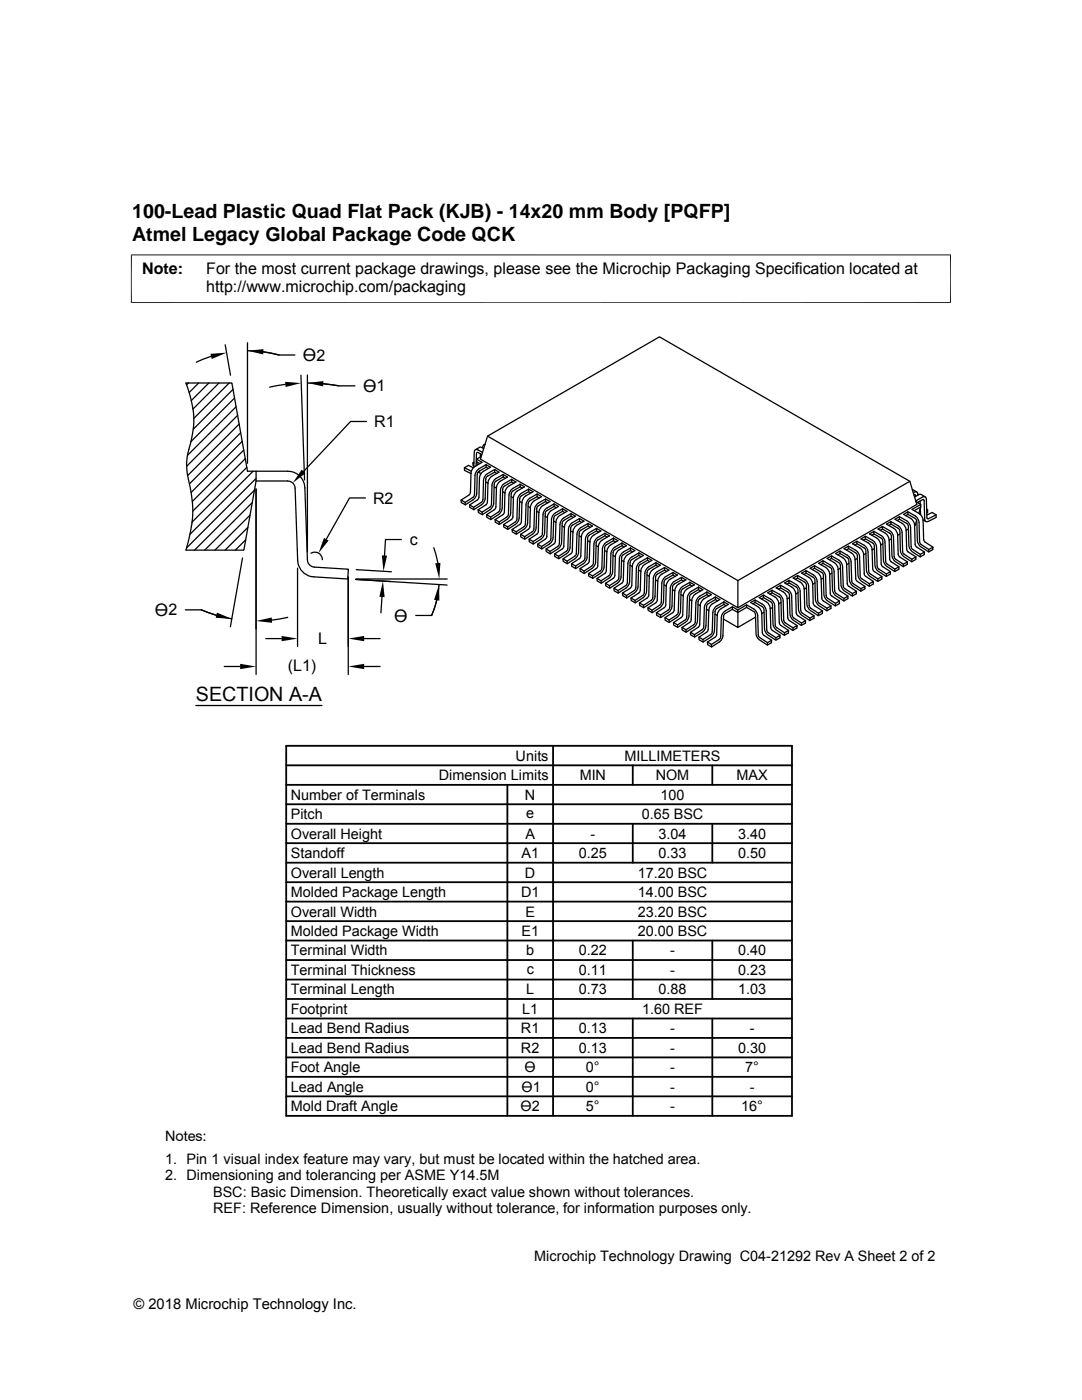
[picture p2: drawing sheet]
<svg xmlns="http://www.w3.org/2000/svg" width="216mm" height="279mm" viewBox="0 0 216 279" stroke-linecap="round" stroke-linejoin="round" font-family="sans-serif">
<g fill="none" stroke="#000" stroke-width=".25">
<path d="M37.1 76.4h9.2l3.1 17.6h1.7v2l-2.4 13.8h-11.6a23.9 23.9 0 0 0 .3-15.2 12.6 12.6 0 0 1 .7-6.3 17.8 17.8 0 0 0-1-11.9zM37.6 76.4l-.4 .4M39.6 76.4l-1.9 1.9M41.7 76.4l-3.5 3.5M42.1 71.1l-2.9 1.2M43.7 76.4l-5.2 5.2M44.9 68.8l1.1 6.1M45.7 76.4l-7 7.1M46.5 77.7l-7.9 8M46.8 79.4l-8.7 8.7M49.4 68.4v24.1M49.4 70l3.8 .3 2.5 .5"/>
<path d="M52.5 70.2l3.1 .6M55.7 70.8h3.1M56.9 76.7l-3.1 .6M60 74.9l.8 20.9M61.3 76.4l3.2 .2 3.1 .4M61.3 74.8v35.4M64.5 76.6l3.1 .4h3.2M47.1 81.2l-9.7 9.7M47.4 82.9l-10.2 10.2M47.7 84.6l-10.3 10.3M48 86.4l-10.2 10.2M48.3 88.1l-10.2 10.2"/>
<path d="M48.6 89.8l-10.2 10.3M48.9 91.5l-10.4 10.5M49.3 93.3l-11 10.9M50.5 94l-12.6 12.6M50.8 97.8l-12 12M51.1 95.5l-13.9 13.8M51.1 94h6.3a3.4 3.4 0 0 1 3.4 3.4l.5 14.3a1.48 1.48 0 0 0 1.4 1.5l6.8 .4-.1 1.9-6.8-.4a3.4 3.4 0 0 1-3.2-3.3l-.5-14.4a1.49 1.49 0 0 0-1.5-1.4h-6.3M51.1 97.6v37M72.9 99.4h-3.2l-4.6 8.2M73.1 84.1h-3.1l-9.4 10M92.7 93.3l1.3 .7M94.4 92.4l.2 .1"/>
<path d="M94.4 93.4l-.9-.5-.8 .4v.6l1.3 .6M94.6 92.2l-.2 .2v.5l.2 .1M95.1 91.6l1.1 .7-1.6 .9-.5 .8-.3 4.5-.2 .3-1.6 1 .8 .5 .1 .5M95.1 92.2l.6 .3M95.1 92.2l.2 .6M95.7 94l.2 .7M95.7 94.1l-.4 .2M95.9 90.6l-.1 .6M96 91.1l-.9 .5v.6M96.1 90.7l-.7-.4-.3 .1-.1 2.6M96.3 90.3l-1-.6h-.3l-.3 .3-.2 3.3M96.5 89.5l-.7-.3-.9 .5"/>
<path d="M96.8 88.7a.5 .5 0 0 0-.5 .7M96.8 88.6l-.2 .2M96.9 96.2l.5 .2M97 93.2l-1.5 .9-.2 .3-.2 4.1-.4 1-1.8 1.3-.9-.5v-.5M97 92.7v.5l.4 .3M97 92.7l.9 .5-1.6 1-.5 .7-.3 4.6-.2 .2-1.6 1.1 .8 .4 .1 .5M97 92.7l-1.4 .9-.6 .5-.2 .8-.2 4-.2 .3-1.6 1.1M97.3 87l49.9 28.9v5.4l-51.3-29.7zM97.3 87l34.3-19.8 49.9 28.9 1.4 4.6-35.7 20.6M98.6 97.2l.5 .2M98.7 94.2l-1.4 .8-.3 .4-.2 4.2-.4 .8-1.8 1.3-.9-.4v-.5M98.7 93.7v.5l.4 .3"/>
<path d="M98.7 93.7l-1.4 .8a1.87 1.87 0 0 0-.8 1.4l-.1 3.9-.3 .4-1.6 1M98.7 93.7l.9 .5-1.6 .9-.5 .8-.3 4.6-1.8 1.2 .8 .5v.5M100.3 98.1l.5 .3M100.4 94.7v.5l.4 .3M100.4 94.7l.9 .5-1.6 .9-.5 .8-.3 4.5-.2 .3-1.6 1 .8 .5v.5M100.4 94.7l-1.4 .8-.6 .6-.2 .7-.2 4-.2 .4-1.6 1M100.4 95.2l-1.5 .9-.2 .3-.2 4-.4 1-1.9 1.3-.8-.4v-.6M102 99.1l.4 .3M102.1 95.7v.5l.4 .2M102.1 95.7l-1.5 .8-.5 .6-.2 .7-.2 4-.1 .3-1.7 1.1M102.1 95.7l.9 .5-1.6 .9-.6 .9-.2 4.3-.3 .4-1.5 1 .8 .5v.5M102.1 96.2l-1.5 .8-.2 .3-.2 4.1-.4 1-1.9 1.3-.8-.5v-.5"/>
<path d="M103.8 96.6v.6l.4 .2M103.8 96.6l.9 .6-1.5 .8a1.87 1.87 0 0 0-.8 1.3l-.1 4-.2 .4-1.6 1 .8 .5v.4M103.8 96.6l-1.5 .9-.5 .5-.2 .8-.1 3.9-.4 .5-1.5 1M103.8 97.2l-1.5 .8-.2 .3-.2 4.1-.4 .9-1.9 1.4-.8-.5v-.5M105.5 97.6v.5l.4 .3M105.5 97.6l-1.5 .8-.5 .6-.2 .8-.2 4-.2 .3-1.6 1.1M105.5 97.6l.9 .5-1.6 1-.5 .7-.3 4.5-.2 .3-1.6 1.1 .8 .4v.5M105.5 98.1l-1.5 .9-.2 .3-.2 4.1-.4 .9-1.9 1.3-.8-.4v-.5M107.2 99.1l-1.5 .8-.2 .4-.2 4-.4 1-1.9 1.3-.8-.4v-.5M107.2 98.6v.5l.4 .3M107.2 98.6l.9 .5-1.6 .9-.5 .8-.3 4.5-1.8 1.3 .8 .5v.5M107.2 98.6l-1.5 .8-.5 .6-.2 .6-.2 4.2-.2 .3-1.6 1"/>
<path d="M108.9 99.6v.5l.4 .3M108.9 99.6l-1.6 .9-.4 .5-.2 .7-.2 4.1-1.8 1.3M108.9 99.6l.8 .5-1.5 .9-.5 .7-.3 4.6-1.8 1.3 .8 .5v.5M181.5 96.1l-34.3 19.8M182 97.7l.9 .5M182.2 98.3l.6-.2 .3 .4 .1 .3M182.4 98.7a.24 .24 0 0 1 .3 .1 .24 .24 0 0 1 0 .3M182.4 98.7h.1M182.7 100l1.5-.9 .5 .1 .1 .4 .2 3.8 .3 .1 1.5-.8M183.6 100v.6M184.6 99.2l-1-.6-1.1 .6M48.4 111.4l-2.4 13.7"/>
<path d="M49 107.7l-2.1 2.1M49.5 105.2l-4.6 4.6M49.9 102.8l-7 7M50.3 100.3l-9.4 9.5M59.4 113.4v15.6M62.1 110.4a1.49 1.49 0 0 1 2.2 1.3M69.5 115.2v19.4M71 115.6l18.2 1.2M71.1 113.7l7 .4M71.1 115.5h18.1M76.2 119.1l-.2 3.2M80.1 107.7h-3.2l-.2 3.1"/>
<path d="M86.6 109.3l.8 3.1M87.1 119.8l-1 3M87.6 116.6a18.6 18.6 0 0 1-1.5 6.2M103.7 100.1l.4 .3M105.4 101.1l.4 .2M107.1 102l.4 .3M108.8 103l.4 .3M108.9 100.1l-1.5 .9-.2 .2-.2 4.1-.4 1-1.9 1.3-.8-.5v-.5M110.5 104l.4 .3M110.6 101.1l-1.7 1.1-.2 4.1-.4 1-1.9 1.3-.8-.5v-.5M110.6 100.6v.5l.4 .2M110.6 100.6l.8 .5-1.5 .9-.6 .7-.2 4.6-.3 .3-1.5 1 .8 .5v.5"/>
<path d="M110.6 100.6l-1.5 .8-.5 .5-.2 .8-.2 4.1-1.8 1.3M112.2 105l.4 .2M112.2 101.5v.5l.5 .3M112.2 101.5l-1.4 .9-.5 .5-.3 .8-.1 4-.3 .4-1.5 1M112.2 101.5l.9 .5-1.6 1-.5 .7-.2 4.6-.2 .2-1.6 1.1 .8 .4v.5M112.2 102l-1.4 .9-.3 .3-.1 4.1-.4 1-1.9 1.3-.8-.5v-.5M113.9 106l.4 .2M113.9 102.5v.5l.5 .3M113.9 102.5l.9 .5-1.5 .9-.6 .8-.2 4.5-.3 .3-1.5 1.1 .8 .4v.5M113.9 102.5l-1.4 .8-.5 .6-.3 .8-.1 4-.2 .3-1.6 1M113.9 103l-1.4 .9-.3 .3-.1 4-.4 1-1.9 1.3-.8-.4v-.5M115.5 106.9l.5 .3"/>
<path d="M115.6 104l-1.4 .8-.3 .4-.2 4.2-.3 .8-1.9 1.3-.8-.5v-.4M115.6 103.5v.5l.5 .3M115.6 103.5l-1.4 .8-.5 .6-.3 .7-.1 4.1-.2 .3-1.6 1M115.6 103.5l.9 .5-1.5 .9-.6 .8-.3 4.5-1.7 1.3 .8 .5v.5M117.2 107.9l.5 .3M117.3 104.5v.5l.5 .2M117.3 104.5l.9 .5-1.6 .9-.5 .7-.3 4.6-1.8 1.3 .9 .5v.5M117.3 104.5l-1.4 .8-.5 .6-.3 .7-.2 4.1-1.7 1.3M117.3 105l-1.5 .9-.2 .3-.2 4.2-.3 .8-1.9 1.3-.8-.5v-.5M118.9 108.9l.5 .3M119 106l-1.5 .8-.2 .3-.2 4.3-.3 .8-1.9 1.3-.8-.5-.1-.5M119 105.5v.5l.5 .2"/>
<path d="M119 105.5l-1.4 .8-.5 .5-.3 .8-.2 4.1-.2 .3-1.5 1M119 105.5l.9 .5-1.6 .9-.5 .7-.3 4.6-.2 .3-1.6 1 .8 .5 .1 .4M120.6 109.9l.5 .2M120.7 106.4v.5l.5 .3M120.7 106.4l.9 .5-1.6 1-.5 .7-.3 4.6-.2 .2-1.6 1.1 .8 .4 .1 .5M120.7 106.4l-1.4 .9-.6 .5-.2 .8-.2 4-.2 .4-1.6 1M120.7 106.9l-1.5 .9-.2 .3-.1 4.1-.5 1-1.8 1.2-.8-.4-.1-.5M122.3 110.8l.5 .3M122.4 107.4v.5l.5 .3M122.4 107.4l-1.4 .8-.6 .6-.2 .8-.2 4-.2 .3-1.6 1M122.4 107.4l.9 .5-1.6 .9-.5 .8-.3 4.5-.2 .3-1.6 1 .8 .5 .1 .5M122.4 107.9l-1.5 .9-.2 .3-.2 4-.4 1-1.8 1.3-.8-.4-.1-.5"/>
<path d="M124 111.8l.5 .3M124.1 108.9l-1.4 .8-.3 .4-.2 4-.4 1-1.8 1.3-.9-.5v-.5M124.1 108.4v.5l.4 .3M124.1 108.4l.9 .5-1.6 .9-.5 .8-.3 4.5-.2 .3-1.6 1 .8 .5 .1 .5M124.1 108.4l-1.4 .8-.6 .6-.2 .7-.2 4.1-.2 .3-1.6 1M125.7 112.8l.5 .3M125.8 109.4v.5l.4 .2M125.8 109.4l-1.4 .8-.6 .5-.2 .8-.2 4.1-.2 .2-1.6 1.1M125.8 109.4l.9 .5-1.6 .9-.5 .7-.3 4.6-1.8 1.3 .8 .5 .1 .5M125.8 109.9l-1.6 .9-.1 .3-.2 4-.4 1-1.8 1.3-.9-.5v-.5M127.4 113.8l.5 .2M127.5 110.8l-1.5 .9-.2 .3-.2 4.1-.4 .9-1.8 1.4-.9-.5v-.5"/>
<path d="M127.5 110.3v.5l.4 .3M127.5 110.3l.9 .5-1.6 1-.5 .7-.3 4.6-.2 .3-1.6 1 .8 .5 .1 .4M127.5 110.3l-1.6 1-.4 .4-.2 .8-.1 4-.3 .3-1.6 1.1M129.1 114.7l.5 .3M129.2 111.8l-1.5 .9-.2 .3-.2 4.1-.4 .9-1.8 1.3-.9-.4v-.5M129.2 111.3v.5l.4 .3M129.2 111.3l-1.4 .8a1.89 1.89 0 0 0-.8 1.4l-.1 3.9-.3 .5-1.6 1M129.2 111.3l.9 .5-1.6 1-.5 .7-.3 4.6-.2 .2-1.6 1.1 .8 .4v.5M130.8 115.7l.5 .3M130.9 112.8l-1.5 .9-.2 .2-.2 4.1-.4 1-1.9 1.3-.8-.5v-.4M130.9 112.3v.5l.4 .3M130.9 112.3l.9 .5-1.6 .9-.5 .8-.3 4.5-.2 .3-1.6 1 .8 .5v.5"/>
<path d="M130.9 112.3l-1.4 .8a1.87 1.87 0 0 0-.8 1.3l-.2 4-.2 .4-1.6 1M132.5 116.7l.4 .3M132.6 113.8l-1.5 .8-.2 .3-.2 4.3-.4 .8-1.9 1.3-.8-.5v-.5M132.6 113.3v.5l.4 .2M132.6 113.3l-1.5 .8-.5 .6-.2 .7-.2 4-.2 .4-1.6 1M132.6 113.3l.9 .5-1.5 .8a1.87 1.87 0 0 0-.7 1.3l-.2 4-.2 .4-1.6 1 .8 .5v.5M134.2 117.7l.4 .2M134.3 114.8l-1.5 .8-.2 .3-.2 4.1-.4 .9-1.9 1.4-.8-.5v-.5M134.3 114.3v.5l.4 .2M134.3 114.3l.9 .5-1.6 .9-.6 .7-.2 4.5-.2 .3-1.6 1.1 .8 .4v.6M134.3 114.3l-1.5 .8-.5 .5-.2 .8-.2 4.1-1.8 1.3M135.9 118.7l.4 .2"/>
<path d="M136 115.7l-1.5 .9-.2 .3-.2 4.1-.4 .9-1.9 1.4-.8-.5v-.5M136 115.2v.5l.4 .3M136 115.2l-1.6 .9-.4 .5-.2 .8-.2 3.9-.2 .4-1.6 1M136 115.2l.9 .5-1.6 1-.5 .7-.3 4.5-.3 .4-1.5 1 .8 .4v.5M137.6 119.6l.4 .3M137.7 116.7l-1.5 .9-.2 .3-.2 4-.4 1-1.9 1.3-.8-.4v-.5M137.7 116.2v.5l.4 .3M137.7 116.2l.9 .5-1.6 .9-.5 .8-.3 4.5-.2 .3-1.6 1 .8 .5v.5M137.7 116.2l-1.5 .8-.5 .6-.2 .6-.2 4.1-.3 .4-1.5 1M139.4 117.2v.5l.4 .2M139.4 117.2l-1.6 .9-.4 .5-.2 .7-.2 4.1-.2 .3-1.6 1M139.4 117.2l.9 .5-1.6 .9-.5 .7-.3 4.6-.2 .3-1.6 1 .8 .5v.5"/>
<path d="M139.4 117.7l-1.5 .9-.2 .2-.2 4.1-.4 1-1.9 1.3-.8-.5v-.5M141.1 118.2v.5l.4 .2M141.1 118.2l.8 .5-1.5 .9-.6 .7-.2 4.6-1.8 1.3 .8 .5v.4M141.1 118.2l-1.5 .8-.5 .5-.2 .8-.2 4.1-.2 .3-1.6 1M141.1 118.7l-1.5 .8-.2 .3-.2 4.1-.4 1-1.9 1.3-.8-.5v-.5M142.7 119.7l-1.5 .9-.2 .3-.1 4-.4 .9-1.9 1.3-.8-.4v-.5M142.7 119.1v.6l.5 .2M142.7 119.1l-1.4 .9-.5 .5-.3 .8-.1 4.1-1.8 1.3M142.7 119.1l.9 .6-1.6 .9-.5 .7-.2 4.6-1.8 1.3 .8 .4v.5M150.7 119.7l1.6 1 .5 .7 .2 4.4 .1 .3 1.7 1.2 .9-.5-.1 .5-.8 .5-1.9-1.4-.4-.9-.1-4.1-.2-.3-1.5-.9M151.9 119.5l.5-.2v-.5l-.9 .5 1.6 .9 .5 .8 .3 4.6 1.8 1.2M152.4 118.8l1.5 .9 .6 .7 .2 4.4 .1 .3 1.7 1.2 .9-.5-.1 .5-.8 .5-1.7-1.1-.3-.5-.3-.7-.1-4-.2-.4-1.5-.8"/>
<path d="M153.6 118.6l.5-.3v-.5l-.9 .5 1.5 .9 .6 .8 .3 4.5 1.8 1.3M154.1 117.8l1.5 .9 .6 .8 .3 4.6 1.7 1.2 .8-.5v.5l-.8 .5-1.7-1.1-.3-.5-.3-.7-.1-4-.2-.3-1.5-.9M155.3 117.6l.5-.3v-.5l-.9 .5 1.5 .9 .6 .8 .3 4.6 1.7 1.2M155.8 116.8l1.5 .9 .6 .8 .2 4.3 .1 .4 1.7 1.1 .8-.4v.5l-.8 .4-1.9-1.3-.4-1-.1-4-.3-.4-1.4-.8M157 116.6l.5-.3v-.5l-.9 .5 1.5 1 .6 .7 .2 4.6 .2 .2 1.6 1.1M157.5 115.8l1.5 1 .6 .7 .2 4.3 .1 .4 1.7 1.2 .8-.5v.5l-.8 .4-1.9-1.3-.4-.9-.1-4-.3-.4-1.4-.9M157.5 119.3l-.4 .2M158.7 115.6l.5-.2v-.5l-.9 .5 1.5 .9 .6 .7 .2 4.6 .3 .3 1.5 1M159.2 114.9l1.5 .9 .6 .7 .2 4.3 .1 .4 1.7 1.2 .8-.5v.5l-.8 .5-1.9-1.3-.4-1-.1-4-.3-.4-1.4-.8M159.2 118.3l-.4 .3M160.4 114.6l.4-.2v-.5l-.8 .5 1.5 .9 .6 .8 .2 4.3 .1 .4 1.7 1.1M160.8 113.9l1.6 .9 .5 .7 .3 4.3 .1 .4 1.7 1.2 .8-.5v.5l-.8 .5-1.9-1.3-.4-1-.1-4-.3-.3-1.5-.9"/>
<path d="M160.9 117.3l-.4 .3M162.1 113.7l.4-.3v-.5l-.9 .5 1.6 .9 .5 .8 .3 4.5 1.8 1.3M162.5 112.9l1.6 .9 .5 .8 .2 4.3 .2 .3 1.7 1.2 .8-.4v.5l-.8 .4-1.9-1.3-.4-1-.1-4-.2-.3-1.6-.9M162.6 116.3l-.4 .3M163.8 112.7l.4-.3v-.5l-.9 .5 1.6 .9 .5 .8 .3 4.6 1.8 1.3M164.2 111.9l1.6 .9 .5 .8 .2 4.3 .2 .4 1.7 1.1 .8-.4v.5l-.8 .4-1.9-1.3-.4-.8-.1-4.1-.3-.5-1.5-.8M164.3 115.4l-.4 .2M165.5 111.7l.4-.3v-.5l-.9 .5 1.6 1 .5 .7 .3 4.6 .2 .2 1.6 1.1M165.9 110.9l1.6 1 .5 .7 .3 4.4 .1 .3 1.7 1.2 .8-.5v.5l-.8 .5-1.9-1.3-.4-.9-.1-4.1-.3-.4-1.5-.9M166 114.4l-.5 .2M167.2 110.7l.4-.2v-.5l-.9 .5 1.6 .9 .5 .7 .3 4.6 .2 .3 1.6 1M167.6 110l1.6 .9 .5 .7 .2 4.4 .2 .3 1.7 1.2 .8-.5v.5l-.8 .5-1.9-1.3-.4-1-.1-4-.3-.4-1.5-.8"/>
<path d="M167.7 113.4l-.5 .3M168.4 119.4v.5M168.9 109.7l.4-.2v-.5l-.9 .5 1.6 .9 .5 .8 .3 4.5 .3 .3 1.5 1M169.3 109l1.6 .9 .5 .8 .2 4.3 .2 .4 1.7 1.1 .8-.5v.5l-.8 .5-1.9-1.3-.4-1-.2-4-.2-.3-1.5-.9M169.4 112.4l-.5 .3M170.1 118.5v.5M170.6 108.8l.4-.3v-.5l-.9 .5 1.6 .9 .6 1.1 .2 4.3 1.8 1.2M171 108l1.6 .9 .5 .8 .4 4.7 1.7 1.1 .8-.4v.5l-.8 .4-1.9-1.3-.4-1-.2-4-.1-.3-1.6-.9M171.1 111.4l-.5 .3M171.8 117.5v.5M172.3 107.8l.4-.3v-.5l-.9 .5 1.6 1 .6 1 .2 4.3 1.8 1.3M172.7 107l1.6 .9 .5 .8 .2 4.4 .2 .3 1.7 1.2 .8-.5v.5l-.9 .4-1.8-1.3-.4-.9-.2-4-.3-.4-1.4-.9"/>
<path d="M172.8 110.5l-.5 .2M173.5 116.5v.5M173.9 106.8l.5-.2v-.6l-.9 .6 1.6 .9 .6 1 .2 4.3 .2 .3 1.6 1M174.4 106l1.6 1 .5 .7 .2 4.4 .2 .3 1.7 1.2 .8-.5-.1 .5-.8 .5-1.8-1.3-.4-1-.2-4-.2-.4-1.5-.8M174.5 109.5l-.5 .2M175.2 115.5v.5M175.6 105.8l.5-.2v-.5l-.9 .5 1.6 .9 .6 1 .2 4.3 .2 .3 1.6 1M176.1 105.1l1.6 .9 .5 .7 .2 4.4 .1 .3 1.8 1.2 .8-.5-.1 .5-.8 .5-1.8-1.3-.4-1-.2-4-.2-.4-1.5-.8M176.2 108.5l-.5 .3M176.9 114.6l-.1 .4M177.3 104.9l.5-.3v-.5l-.9 .5 1.6 .9 .6 1.1 .1 4.1 .3 .4 1.6 1M177.8 104.1l1.6 .9 .5 .8 .2 4.4 .1 .3 1.7 1.1 .9-.5-.1 .6-.8 .4-1.6-1.1-.4-.4-.2-.8-.2-4-.2-.3-1.5-.9"/>
<path d="M177.9 107.5l-.5 .3M178.6 113.6l-.1 .5M179 103.9l.5-.3v-.5l-.9 .5 1.6 1 .5 .7 .3 4.6 1.8 1.2M179.5 103.1l1.6 .9 .5 .8 .2 4.4 .1 .3 1.7 1.1 .9-.4-.1 .5-.8 .4-1.7-1.1-.3-.4-.2-.7-.2-4.1-.2-.3-1.5-.9M179.6 106.6l-.5 .2M180.3 112.6l-.1 .5M180.7 102.9l.5-.2v-.6l-.9 .6 1.6 .9 .5 .7 .3 4.6 1.8 1.3M181.2 102.1l1.6 1 .5 .7 .2 4.4 .1 .3 1.7 1.2 .9-.5-.1 .5-.8 .5-1.9-1.4-.4-.9-.1-4-.3-.4-1.4-.8M181.3 105.6l-.5 .2M181.9 111.6v.5M182.4 101.9l1.3-.7v-.5l-1.7 1 1.4 .8 .6 .6 .2 .7 .2 4.1 .2 .3 1.6 1M182.8 100.1l.9 .6"/>
<path d="M182.9 103.9l-.4 1M183.1 100.3l1-.6h.2l.1 .1 .1 4a.46 .46 0 0 0 .8 .3l1.5-.8v-.6l-.8-.4-1.1 .5M183.2 100.2v.2M183.6 101.4l.1 1.3M183.6 110.6v.5M183.7 101.6l-.1 .1M183.7 102.5l-.2 .1M183.7 101.2l-.4 1.2M184.2 103.8l.5 .3M184.9 101.6l.2 .2v.5l-.2 .1M185.1 101.8l-.2 .1M185.3 109.7v.5"/>
<path d="M37 121.7h3.2M40.2 121.7a27.5 27.5 0 0 0 6 1.8M40.2 121.7l3 1.1M44.7 133h3.2M53 127.4h3.2M57.4 123.2l-3.1 .6M72.7 127.4h3.1M72.7 133h3.1M83 122.8h3.1M139.3 120.6l.4 .3M141 121.6l.4 .3M142.7 122.6l.4 .2"/>
<path d="M144.4 120.1v.5l.5 .3M144.4 120.1l.9 .5-1.5 1-.6 .7-.3 4.5-.2 .4-1.5 .9 .8 .5v.5M144.4 120.1l-1.5 .9-.4 .5-.3 .8-.1 4.1-1.8 1.2M144.4 120.6l-1.4 .9-.3 .3-.1 4.1-.4 .9-1.9 1.3-.8-.4v-.5M146.1 121.6l-1.4 .9-.3 .4-.1 4.1-.4 .8-1.9 1.3-.8-.4v-.6M146.1 121.1l1.1 .6v.5l-1.1-.6zM146.1 121.1l-1.4 .8-.5 .6-.3 .7-.1 4.1-.3 .3-1.5 1M149 121.2l-1.8 1v3l-2.8-1.7M149 120.7l1.6 .9 .5 .8 .2 4.4 .1 .3 1.7 1.1 .9-.4-.1 .5-.8 .4-1.7-1.1-.3-.4-.2-.8-.2-4-.2-.3-1.5-.9M149 121.2v-.5l-1.8 1M150.2 120.5l.5-.3v-.5l-.9 .5 1.6 1 .5 .8 .2 4.4 .3 .3 1.6 1.1M150.7 123.2l-3.5 2"/>
<path d="M152.4 122.2l-.4 .3M153.1 128.2v.5M154.2 121.2l-.5 .3M154.8 127.3v.5M155.9 120.2l-.5 .3M156.5 126.3v.5M158.2 125.3v.5M159.9 124.3v.5M161.6 123.4v.4M163.3 122.4v.5M165 121.4v.5M166.7 120.4v.5"/>
<path d="M39.1 140.8h25.1"/>
</g>
<path d="M26.1 50.9h163.7M26.2 50.8v9.7M189.7 50.8v9.7M26.1 60.4h163.7" fill="none" stroke="#000" stroke-width=".2"/>
<g fill="#000">
<path d="M42 70.6l3.2-.2-3 1.2zM49.4 70l3.2-.3-.1 1zM56.9 76.2l3.2 .3-3.1 .7zM61.3 76.4l3.2-.3v1zM60.2 93.7l.8 .7-2.6 2zM64.6 107.4l1 .5-2 2.5zM76.4 116l.4 3.2-1.1-.1zM76.2 110.8l1 .1-.7 3.1zM87.6 116.6l.1 3.3-1.1-.2zM86.8 112.4l1.1-.1-.2 3.2zM43.3 122.3l2.9 1.2-3.2-.2zM47.9 132.5l3.2 .5-3.2 .5z"/>
<path d="M51.1 123.9l3.1-.7 .1 1.1zM56.2 126.9l3.2 .5-3.2 .6zM69.5 127.4l3.2-.5v1.1zM69.5 133l3.2-.5v1z"/>
</g>
<g fill="none" stroke="#000" stroke-width=".36">
<path d="M57.1 156.6h100.9M57.1 152.7h100.9M57.1 148.8h100.9v73.9h-100.9zM101.2 156.6v66.1M110.4 148.8v73.9M126.3 152.7v3.9M142.1 152.7v3.9M57.1 168.3h100.9M57.1 164.4h100.9M57.1 160.5h100.9M57.1 176.1h100.9M57.1 172.2h100.9"/>
<path d="M57.1 179.9h100.9M126.3 164.4v7.8M142.1 164.4v7.8M57.1 195.5h100.9M57.1 183.8h100.9M57.1 187.7h100.9M57.1 199.4h100.9M57.1 191.6h100.9M126.3 187.7v11.7M142.1 187.7v11.7M57.1 203.3h100.9M57.1 207.1h100.9"/>
<path d="M57.1 211h100.9M57.1 214.9h100.9M57.1 218.8h100.9M126.3 203.3v19.4M142.1 203.3v19.4"/>
</g>
<g font-size="3.9">
<text x="26.4" y="43.5">100-Lead Plastic Quad Flat Pack (KJB) - 14x20 mm Body [PQFP]</text>
<text x="26.4" y="48">Atmel Legacy Global Package Code QCK</text>
<text x="39.1" y="140">SECTION A-A</text>
</g>
<g font-size="3.5">
<text x="60.5" y="72.1">ϴ2</text>
<text x="72.5" y="78.2">ϴ1</text>
<text x="30.9" y="122.9">ϴ2</text>
<text x="78.6" y="124">ϴ</text>
</g>
<g font-size="3.2">
<text x="28.4" y="54.6">Note:</text>
<text x="41.1" y="54.6">For the most current package drawings, please see the Microchip Packaging Specification located at</text>
<text x="41.1" y="58.3">http://www.microchip.com/packaging</text>
<text x="74.7" y="85.3">R1</text>
<text x="74.4" y="100.5">R2</text>
<text x="81.7" y="108.8">c</text>
<text x="63.5" y="128.6">L</text>
<text x="57.4" y="133.8">(L1)</text>
</g>
<g font-size="2.9">
<text x="87.6" y="155.7">Dimension Limits</text>
<text x="102.9" y="151.8">Units</text>
<text x="115.7" y="155.7">MIN</text>
<text x="124.6" y="151.8">MILLIMETERS</text>
<text x="130.8" y="155.7">NOM</text>
<text x="147" y="155.7">MAX</text>
<text x="58" y="159.6">Number of Terminals</text>
<text x="104.8" y="159.6">N</text>
<text x="131.8" y="159.6">100</text>
<text x="58" y="167.4">Overall Height</text>
<text x="58" y="163.5">Pitch</text>
<text x="104.8" y="167.4">A</text>
<text x="105" y="163.2">e</text>
<text x="117.8" y="167.4">-</text>
<text x="128" y="163.5">0.65 BSC</text>
<text x="131.4" y="167.4">3.04</text>
<text x="147.3" y="167.4">3.40</text>
<text x="58" y="171.3">Standoff</text>
<text x="104.1" y="171.3">A1</text>
<text x="115.5" y="171.3">0.25</text>
<text x="131.4" y="171.3">0.33</text>
<text x="147.3" y="171.3">0.50</text>
<text x="58" y="175.1">Overall Length</text>
<text x="58" y="179">Molded Package Length</text>
<text x="104" y="179">D1</text>
<text x="104.8" y="175.1">D</text>
<text x="127.3" y="175.1">17.20 BSC</text>
<text x="127.3" y="179">14.00 BSC</text>
<text x="58" y="182.9">Overall Width</text>
<text x="104.8" y="182.9">E</text>
<text x="127.3" y="182.9">23.20 BSC</text>
<text x="58" y="186.8">Molded Package Width</text>
<text x="58" y="190.7">Terminal Width</text>
<text x="104" y="186.8">E1</text>
<text x="105" y="190.7">b</text>
<text x="115.5" y="190.7">0.22</text>
<text x="127.3" y="186.8">20.00 BSC</text>
<text x="133.7" y="190.7">-</text>
<text x="147.3" y="190.7">0.40</text>
<text x="58" y="194.6">Terminal Thickness</text>
<text x="105.1" y="194.3">c</text>
<text x="115.5" y="194.6">0.11</text>
<text x="133.7" y="194.6">-</text>
<text x="147.3" y="194.6">0.23</text>
<text x="58" y="202.4">Footprint</text>
<text x="58" y="198.5">Terminal Length</text>
<text x="104.2" y="202.4">L1</text>
<text x="105" y="198.5">L</text>
<text x="115.5" y="198.5">0.73</text>
<text x="128.1" y="202.4">1.60 REF</text>
<text x="131.4" y="198.5">0.88</text>
<text x="147.3" y="198.5">1.03</text>
<text x="58" y="206.2">Lead Bend Radius</text>
<text x="104" y="206.2">R1</text>
<text x="115.5" y="206.2">0.13</text>
<text x="133.7" y="206.2">-</text>
<text x="149.6" y="206.2">-</text>
<text x="58" y="210.1">Lead Bend Radius</text>
<text x="58" y="214">Foot Angle</text>
<text x="104" y="210.1">R2</text>
<text x="104.7" y="214">ϴ</text>
<text x="115.5" y="210.1">0.13</text>
<text x="116.9" y="214">0°</text>
<text x="133.7" y="210.1">-</text>
<text x="133.7" y="214">-</text>
<text x="147.3" y="210.1">0.30</text>
<text x="148.7" y="214">7°</text>
<text x="58" y="217.9">Lead Angle</text>
<text x="58" y="221.8">Mold Draft Angle</text>
<text x="103.9" y="221.8">ϴ2</text>
<text x="104.1" y="217.9">ϴ1</text>
<text x="116.9" y="217.9">0°</text>
<text x="116.9" y="221.8">5°</text>
<text x="133.7" y="217.9">-</text>
<text x="133.7" y="221.8">-</text>
<text x="147.9" y="221.8">16°</text>
<text x="149.6" y="217.9">-</text>
<text x="32.9" y="227.6">Notes:</text>
<text x="32.9" y="232.2">1. Pin 1 visual index feature may vary, but must be located within the hatched area.</text>
<text x="32.9" y="235.5">2. Dimensioning and tolerancing per ASME Y14.5M</text>
<text x="42.5" y="238.8">BSC: Basic Dimension. Theoretically exact value shown without tolerances.</text>
<text x="42.5" y="242.2">REF: Reference Dimension, usually without tolerance, for information purposes only.</text>
<text x="106.6" y="251.7">Microchip Technology Drawing C04-21292 Rev A Sheet 2 of 2</text>
<text x="26.6" y="261.3">© 2018 Microchip Technology Inc.</text>
</g>
</svg>
